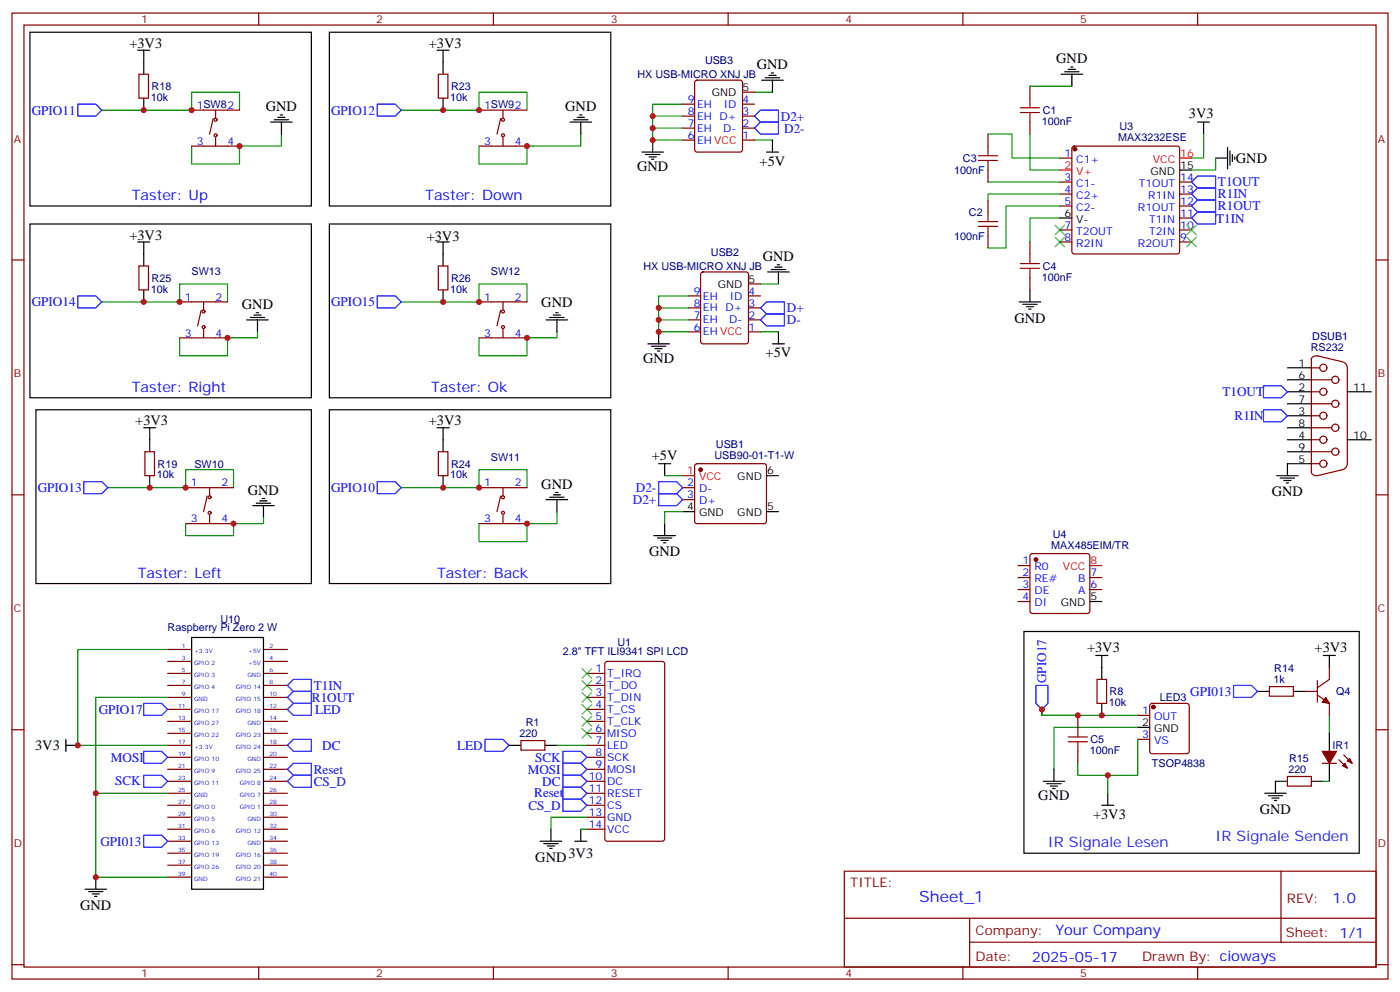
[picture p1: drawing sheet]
<svg xmlns="http://www.w3.org/2000/svg" width="412mm" height="292mm" viewBox="0 0 412 292" stroke-linecap="round" stroke-linejoin="round" font-family="sans-serif">
<g fill="none" stroke="#870000" stroke-width=".35">
<path d="M3.5 3.8h405.4v284.4h-405.4zM7.1 7.4h398.2v277.3h-398.2zM76.2 3.8v3.6M145.3 3.8v3.6M214.5 3.8v3.6M283.6 3.8v3.6M352.8 3.8v3.6M40.9 21.8h2.8v7.1h-2.8zM56.4 32.4h14.2M62.8 34.9l-1.1 4.6M63.5 32.4v2.5M129.1 21.8h2.8v7.1h-2.8z"/>
<path d="M141.1 32.4h14.1M147.5 34.9l-1.1 4.6M148.2 32.4v2.5M201.1 30.7h3.5M201.1 34.2h3.5M201.1 37.7h3.5M204.8 23.8l.5-.2h12.7l.7 .4v20.1l-.4 .6-13 .1-.6-.5-.1-20zM218.7 30.7h3.5M218.7 34.2h3.5M218.7 37.7h3.5M218.7 27.1h3.5M291 39.5v3.5"/>
<path d="M303.4 25.4v3.5M303.4 35.9v3.6M56.4 43h14.2M63.5 40.5v2.5M141.1 43h14.1M148.2 40.5v2.5M201.1 41.2h3.5M218.7 41.2h3.5M291 50.1v3.5M291 58.9v3.5M312.2 46.5h3.5M312.2 53.6h3.5"/>
<path d="M312.2 57.1h3.5M316 43.2l.4-.2h30.4l.5 .2 .2 .5v30.3l-.2 .5-.5 .3h-30.4l-.5-.3-.2-.5v-30.3zM347.5 53.6h3.5M347.5 57.1h3.5M3.5 76.5h3.6M40.9 78.3h2.8v7h-2.8zM129.1 78.3h2.8v7h-2.8zM291 69.5v3.5M303.4 71.2v3.6M312.2 60.6h3.5M312.2 67.7h3.5M312.2 71.2h3.5"/>
<path d="M347.5 60.6h3.5M347.5 67.7h3.5M347.5 71.2h3.5M347.5 64.2h3.5M405.3 76.5h3.6M52.9 99.4h14.1M52.9 88.9h14.1M59.3 91.3l-1.1 4.6M60 88.9v2.4M60 97v2.4M141.1 99.4h14.1M141.1 88.9h14.1"/>
<path d="M147.5 91.3l-1.1 4.6M148.2 88.9v2.4M148.2 97v2.4M202.8 87.1h3.6M202.8 90.6h3.6M202.8 94.2h3.6M202.8 97.7h3.6M206.6 80.3l.5-.3h12.7l.6 .5 .1 20-.5 .7h-12.9l-.7-.5v-19.9zM220.5 87.1h3.5M220.5 90.6h3.5M220.5 94.2h3.5M220.5 97.7h3.5"/>
<path d="M220.5 83.6h3.5M303.4 81.8v3.5M386.3 105.8v33.2M386.3 118.9h6M386.3 111.8h6M386.3 108.3h2.5M386.3 115.3h2.5M388.1 104.7l7.4 1.8M388.2 104.8a1.32 1.32 0 0 0-1.9 1.1M395.6 106.6a1.77 1.77 0 0 1 1.3 1.7v28.2a1.76 1.76 0 0 1-1.3 1.7M42.7 133h2.8v7h-2.8zM129.1 133h2.8v7h-2.8z"/>
<path d="M204.8 136.7l.5-.2h19.8l.5 .2 .2 .5v16.2l-.3 .5-.4 .2h-19.8l-.5-.2-.2-.5v-16.2zM386.3 133h6M386.3 125.9h6M386.3 136.5h2.5M386.3 129.4h2.5M386.3 122.4h2.5M386.3 138.8a1.4 1.4 0 0 0 1.9 1.1M395.5 138.3l-7.4 1.7M3.5 145.7h3.6M54.7 143.5h14.1M54.7 154.1h14.1M61 146l-1 4.6"/>
<path d="M61.7 143.5v2.5M61.7 151.7v2.4M141.1 143.5h14.1M141.1 154.1h14.1M147.5 146l-1.1 4.6M148.2 143.5v2.5M148.2 151.7v2.4M201.1 143.5h3.5M201.1 147.1h3.5M405.3 145.7h3.6M299.9 170h3.5M299.9 173.5h3.5"/>
<path d="M299.9 177.1h3.5M299.9 166.5h3.5M303.6 163.2l.5-.3h16.2l.5 .3 .2 .5v16.2l-.2 .5-.5 .2h-16.2l-.5-.2-.2-.5v-16.2zM321 170h3.6M321 173.5h3.6M49.4 191.2h7M49.4 194.7h7M49.4 198.2h7M77.6 191.2h7.1M77.6 194.7h7.1M77.6 198.2h7.1M172.9 198.2h5.3"/>
<path d="M178.4 194.9l.5-.2h16.2l.6 .4 .1 51.8-.5 .7h-16.4l-.7-.4v-51.8zM323.1 200h2.9v7h-2.9zM391.6 196.5v3.5l-3.5 2.5M3.5 214.8h3.6M49.4 201.8h7M49.4 205.3h7M49.4 208.8h7M49.4 212.3h7M49.4 215.9h7M49.4 219.4h7M77.6 201.8h7.1M77.6 205.3h7.1"/>
<path d="M77.6 208.8h7.1M77.6 212.3h7.1M77.6 215.9h7.1M77.6 219.4h7.1M153.5 218h7v2.8h-7zM172.9 201.8h5.3M172.9 205.3h5.3M172.9 208.8h5.3M172.9 212.3h5.3M172.9 215.9h5.3M172.9 219.4h5.3M317.5 210.6v3.5"/>
<path d="M335.1 210.6h3.6M335.1 217.6h3.6M338.9 207.3l.5-.3h10.2l.5 .3 .2 .5v13.4l-.2 .5-.5 .2h-10.2l-.5-.3-.2-.4v-13.4zM373.9 202.1h7.1v2.8h-7.1zM384.5 203.5h3.6M388.1 204.6l3.5 2.4v3.6M388.1 200.3v6.4M405.3 214.8h3.6M49.4 222.9h7M49.4 226.4h7M49.4 230h7M49.4 233.5h7"/>
<path d="M49.4 237h7M77.6 222.9h7.1M77.6 226.4h7.1M77.6 230h7.1M77.6 233.5h7.1M77.6 237h7.1M172.9 222.9h5.3M172.9 226.4h5.3M172.9 230h5.3M172.9 233.5h5.3M172.9 237h5.3M317.5 221.2v3.5"/>
<path d="M379.2 228.6h7.1v2.8h-7.1zM389.5 224.7h4.2M394.4 223.6l2.5 2.5M395.8 222.2l2.5 2.5M49.4 240.6h7M49.4 244.1h7M49.4 247.6h7M49.4 251.1h7M49.4 254.7h7M49.4 258.2h7M77.6 240.6h7.1M77.6 244.1h7.1"/>
<path d="M77.6 247.6h7.1M77.6 251.1h7.1M77.6 254.7h7.1M77.6 258.2h7.1M172.9 240.6h5.3M172.9 244.1h5.3M248.7 256.4h156.6v28.3h-156.6zM377.3 256.5v20.8M248.7 270.3h156.5M285.6 277.3h119.6M285.6 270.3v14.1M3.5 284h3.6"/>
<path d="M76.2 284.7v3.5M145.3 284.7v3.5M214.5 284.7v3.5M283.6 284.7v3.5M352.8 284.7v3.5M405.3 284h3.6"/>
<circle cx="63.5" cy="39.8" r=".44"/>
<circle cx="63.5" cy="35.2" r=".44"/>
<circle cx="148.2" cy="39.8" r=".44"/>
<circle cx="148.2" cy="35.2" r=".44"/>
<circle cx="60" cy="96.3" r=".44"/>
<circle cx="60" cy="91.7" r=".44"/>
<circle cx="148.2" cy="91.7" r=".44"/>
<circle cx="148.2" cy="96.3" r=".44"/>
<circle cx="389.8" cy="108.3" r="1.06"/>
<circle cx="389.8" cy="115.3" r="1.06"/>
<circle cx="393.3" cy="111.8" r="1.06"/>
<circle cx="393.3" cy="118.9" r="1.06"/>
<circle cx="389.8" cy="136.5" r="1.06"/>
<circle cx="389.8" cy="122.4" r="1.06"/>
<circle cx="389.8" cy="129.4" r="1.06"/>
<circle cx="393.3" cy="125.9" r="1.06"/>
<circle cx="393.3" cy="133" r="1.06"/>
<circle cx="61.7" cy="151" r=".44"/>
<circle cx="61.7" cy="146.4" r=".44"/>
<circle cx="148.2" cy="146.4" r=".44"/>
<circle cx="148.2" cy="151" r=".44"/>
</g>
<g fill="#870000" stroke="#870000" stroke-width=".35">
<path d="M390.5 205.3l1.1 1.7-2.1-.3z"/>
<path d="M389.5 221.2h4.2l-2.1 3.5z"/>
<path d="M395.5 225.4l.7-.7 .7 1.4z"/>
<path d="M396.9 224l.7-.7 .7 1.4z"/>
<circle cx="206.4" cy="138.3" r=".53"/>
<circle cx="316.6" cy="43.9" r=".53"/>
<circle cx="305.2" cy="164.7" r=".53"/>
<circle cx="339.7" cy="208.1" r=".53"/>
</g>
<path d="M312.2 50.1h3.5M347.5 46.5h3.5M201.1 140h3.5M321 166.5h3.6" fill="none" stroke="#f00" stroke-width=".35"/>
<g fill="none" stroke="#000" stroke-width=".35">
<path d="M8.8 9.5h82.9v51.1h-82.9zM40.6 14.8h3.5M42.3 14.8v7M97 9.5h82.9v51.1h-82.9zM128.8 14.8h3.5M130.5 14.8v7M315.4 19.7h.7M42.3 28.9v3.5M79.7 35.9h6.4M80.8 35.2h4.2M81.8 34.5h2.2M82.5 33.8h.8"/>
<path d="M82.9 35.9v3.6M130.5 28.9v3.5M167.9 35.9h6.4M169 35.2h4.2M170 34.5h2.2M170.7 33.8h.7M171.1 35.9v3.6M224.4 23.6h6.3M225.4 22.9h4.3M226.5 22.2h2.1M227.2 21.5h.7M227.5 23.6v3.5"/>
<path d="M312.6 21.8h6.3M313.6 21.1h4.3M314.7 20.4h2.1M315.7 21.8v3.6M352.8 35.9h3.5M354.5 35.9v3.6M189.1 44.8h6.3M190.1 45.5h4.3M191.2 46.2h2.1M191.9 46.9h.7M192.3 41.2v3.6M225.8 44.8h3.5"/>
<path d="M227.5 41.2v3.6M347.5 50.1h3.5M358.1 46.5h3.5M361.6 43.4v6.3M362.3 44.4v4.2M363 45.5v2.1M363.7 46.2v.7M8.8 65.9h82.9v51.2h-82.9zM40.6 71.2h3.5M42.3 71.2v7.1M97 65.9h82.9v51.2h-82.9zM128.8 71.2h3.5"/>
<path d="M130.5 71.2v7.1M227.2 79.3h4.2M228.2 78.6h2.2M229 77.9h.7M312.2 64.2h3.5M42.3 85.3v3.6M72.7 94.2h6.3M73.7 93.5h4.3M74.8 92.7h2.1M75.5 92h.7M75.8 94.2v3.5M130.5 85.3v3.6"/>
<path d="M160.9 94.2h6.3M161.9 93.5h4.3M163 92.7h2.1M163.7 92h.7M164 94.2v3.5M194 97.7v3.5M226.1 80h6.4M229.3 80v3.6M229.3 97.7v3.5M300.2 88.9h6.4M301.3 89.6h4.2M302.3 90.3h2.1"/>
<path d="M303 91h.7M303.4 85.3v3.6M190.9 101.2h6.3M191.9 101.9h4.2M193 102.6h2.1M193.7 103.3h.7M227.5 101.2h3.6M379.2 115.3h7.1M379.2 118.9h7.1M379.2 111.8h7.1M379.2 108.3h7.1M396.9 115.3h7"/>
<path d="M10.6 120.6h81.1v51.2h-81.1zM42.3 125.9h3.6M44.1 125.9v7.1M97 120.6h82.9v51.2h-82.9zM128.8 125.9h3.5M130.5 125.9v7.1M194 136.5h3.6M195.8 136.5v3.5M379.2 129.4h7.1M379.2 133h7.1M379.2 125.9h7.1M379.2 122.4h7.1"/>
<path d="M386.3 136.5h-7.1v3.5M396.9 129.4h7M44.1 140v3.5M74.4 148.8h6.4M75.5 148.1h4.2M76.6 147.4h2.1M77.3 146.7h.7M77.6 148.8v3.6M130.5 140v3.5M160.9 147.1h6.3M161.9 146.4h4.3M163 145.7h2.1"/>
<path d="M163.7 145h.7M164 147.1v3.5M192.6 157.7h6.4M193.7 158.4h4.2M194.7 159.1h2.1M195.4 159.8h.7M195.8 154.1v3.6M201.1 150.6h3.5M225.8 150.6h3.5M225.8 140h3.5M376.1 140h6.3M377.1 140.7h4.3"/>
<path d="M378.2 141.4h2.1M378.9 142.1h.7M321 177.1h3.6M56.4 187.6h21.2v74.1h-21.2zM301.6 185.9h98.8v65.2h-98.8zM322.8 192.9h3.5M324.6 192.9v7.1M389.8 192.9h3.5M391.6 192.9v3.6M19.4 219.4h3.5M19.4 217.6v3.6M149.9 219.4h3.6"/>
<path d="M160.5 219.4h3.5M324.6 207v3.6M335.1 214.1h3.6M370.4 203.5h3.5M381 203.5h3.5M391.6 215.9v5.3M307.3 230h6.3M308.3 230.7h4.3M309.4 231.4h2.1M310.1 232.1h.7M310.4 226.4v3.6M324.6 237h3.5"/>
<path d="M326.3 233.5v3.5M372.5 233.5h6.4M373.6 234.2h4.2M374.6 234.9h2.2M375.4 235.6h.7M379.2 230h-3.5v3.5M386.3 230h3.5M391.6 224.7v5.3M28.2 258.2v3.5M159.1 247.6h6.4M160.2 248.3h4.2M161.2 249h2.1"/>
<path d="M161.9 249.7h.7M162.3 244.1v3.5M169.3 247.6h3.6M171.1 244.1v3.5M25 261.7h6.4M26.1 262.4h4.2M27.2 263.1h2.1M27.9 263.8h.7"/>
</g>
<g fill="none" stroke="#008700" stroke-width=".35">
<path d="M30 32.4h26.4v-5.3h14.2v5.3M82.9 39.5v3.5h-12.3v5.3h-14.2v-5.3M118.2 32.4h22.9v-5.3h14.1v5.3M171.1 39.5v3.5h-15.9v5.3h-14.1v-5.3M192.3 34.2h8.8M192.3 37.7h8.8M201.1 30.7h-8.8v10.5h8.8M222.2 27.1h5.3M291 39.5h7.1v7h14.1M303.4 39.5v10.6h8.8M303.4 25.4h12.3M354.5 39.5v7h-3.5"/>
<path d="M222.2 41.2h5.3M291 53.6h21.2M312.2 57.1h-21.2v1.8M358.1 46.5v3.6h-7.1M312.2 60.6h-15.9v12.4h-5.3M312.2 64.2h-8.8v7M30 88.9h22.9v-5.3h14.1v5.3M75.8 97.7v1.7h-8.8v5.3h-14.1v-5.3M118.2 88.9h22.9v-5.3h14.1v5.3M164 97.7v1.7h-8.8v5.3h-14.1v-5.3M194 94.2h8.8M194 90.6h8.8"/>
<path d="M202.8 87.1h-8.8v10.6h8.8M224 97.7h5.3M224 83.6h5.3M31.7 143.5h23v-5.2h14.1v5.2M77.6 152.4v1.7h-8.8v3.6h-14.1v-3.6M118.2 143.5h22.9v-5.2h14.1v5.2M164 150.6v3.5h-8.8v5.3h-14.1v-5.3M195.8 140h5.3M201.1 150.6h-5.3v3.5M49.4 191.2h-26.5v28.2h26.5M49.4 205.3h-21.2v28.2M164 219.4h8.9"/>
<path d="M317.5 210.6h-10.6v-1.8v1.8h28.2M335.1 214.1h-24.7v12.3M335.1 217.6v10.6h-8.8v5.3M391.6 210.6v5.3M49.4 233.5h-21.2v24.7h21.2M317.5 224.7v3.5h8.8M389.8 230h1.8M171.1 244.1h1.8M172.9 240.6h-10.6v3.5"/>
</g>
<g fill="none" stroke="#00f" stroke-width=".35">
<path d="M22.9 30.7h5.3l1.8 1.7-1.8 1.8h-5.3zM111.1 30.7h5.3l1.8 1.7-1.8 1.8h-5.3zM222.2 37.7l1.8-1.8h5.3v3.6h-5.3zM222.2 34.2l1.8-1.8h5.3v3.5h-5.3zM351 57.1l1.8-1.7h5.3v3.5h-5.3zM351 53.6l1.8-1.8h5.3v3.6h-5.3zM351 64.2l1.8-1.8h5.3v3.5h-5.3zM351 60.6l1.8-1.7h5.3v3.5h-5.3zM22.9 87.1h5.3l1.8 1.8-1.8 1.7h-5.3zM111.1 87.1h5.3l1.8 1.8-1.8 1.7h-5.3zM224 90.6l1.8-1.7h5.3v3.5h-5.3zM224 94.2l1.8-1.8h5.3v3.5h-5.3z"/>
<path d="M372.2 113.6h5.3l1.7 1.7-1.7 1.8h-5.3zM372.2 120.6h5.3l1.7 1.8-1.7 1.7h-5.3zM24.7 141.8h5.3l1.7 1.7-1.7 1.8h-5.3zM111.1 141.8h5.3l1.8 1.7-1.8 1.8h-5.3zM194 145.3h5.3l1.8 1.8-1.8 1.7h-5.3zM194 141.8h5.3l1.8 1.7-1.8 1.8h-5.3zM42.3 207h5.3l1.8 1.8-1.8 1.8h-5.3zM84.7 208.8l1.7-1.8h5.3v3.6h-5.3zM84.7 201.8l1.7-1.8h5.3v3.5h-5.3zM84.7 205.3l1.7-1.8h5.3v3.5h-5.3zM86.4 217.6h5.3v3.6h-5.3l-1.7-1.8zM142.9 217.6h5.3l1.7 1.8-1.7 1.8h-5.3z"/>
<path d="M305.2 201.8h3.5v5.2l-1.8 1.8-1.7-1.8zM363.4 201.8h5.3l1.7 1.7-1.7 1.8h-5.3zM42.3 221.2h5.3l1.8 1.7-1.8 1.8h-5.3zM42.3 228.2h5.3l1.8 1.8-1.8 1.7h-5.3zM84.7 230l1.7-1.8h5.3v3.5h-5.3zM84.7 226.4l1.7-1.7h5.3v3.5h-5.3zM165.8 235.3h5.3l1.8 1.7-1.8 1.8h-5.3zM165.8 231.7h5.3l1.8 1.8-1.8 1.8h-5.3zM165.8 228.2h5.3l1.8 1.8-1.8 1.7h-5.3zM165.8 224.7h5.3l1.8 1.7-1.8 1.8h-5.3zM165.8 221.2h5.3l1.8 1.7-1.8 1.8h-5.3zM42.3 245.9h5.3l1.8 1.7-1.8 1.8h-5.3z"/>
</g>
<g fill="none" stroke="#a10000" stroke-width=".35">
<path d="M300.6 31.7h5.6M300.6 33.1h5.6M303.4 28.9v2.8M303.4 33.1v2.8M288.2 45.8h5.7M288.2 47.2h5.7M291 43v2.8M291 47.2v2.9M288.2 65.2h5.7M288.2 66.6h5.7M291 62.4v2.8M291 66.6v2.9"/>
<path d="M300.6 77.6h5.6M300.6 79h5.6M303.4 74.8v2.8M303.4 79v2.8M314.7 216.9h5.6M314.7 218.3h5.6M317.5 214.1v2.8M317.5 218.3v2.9"/>
</g>
<g fill="none" stroke="#3c3" stroke-width=".35">
<path d="M310.8 66.3l2.8 2.8M310.8 69.8l2.8 2.8M313.6 66.3l-2.8 2.8M313.6 69.8l-2.8 2.8M349.6 66.3l2.8 2.8M349.6 69.8l2.8 2.8M352.4 66.3l-2.8 2.8M352.4 69.8l-2.8 2.8M171.4 196.8l2.9 2.8M174.3 196.8l-2.9 2.8M171.4 214.5l2.9 2.8M171.4 210.9l2.9 2.8"/>
<path d="M171.4 207.4l2.9 2.8M171.4 203.9l2.9 2.8M171.4 200.3l2.9 2.9M174.3 214.5l-2.9 2.8M174.3 210.9l-2.9 2.8M174.3 207.4l-2.9 2.8M174.3 203.9l-2.9 2.8M174.3 200.3l-2.9 2.9"/>
</g>
<g fill="#c00">
<circle cx="42.3" cy="32.4" r=".88"/>
<circle cx="44.1" cy="143.5" r=".88"/>
<circle cx="130.5" cy="32.4" r=".88"/>
<circle cx="130.5" cy="143.5" r=".88"/>
<circle cx="42.3" cy="88.9" r=".88"/>
<circle cx="130.5" cy="88.9" r=".88"/>
<circle cx="70.6" cy="43" r=".88"/>
<circle cx="56.4" cy="32.4" r=".88"/>
<circle cx="141.1" cy="32.4" r=".88"/>
<circle cx="155.2" cy="43" r=".88"/>
<circle cx="54.7" cy="143.5" r=".88"/>
<circle cx="68.8" cy="154.1" r=".88"/>
<circle cx="141.1" cy="143.5" r=".88"/>
<circle cx="155.2" cy="154.1" r=".88"/>
<circle cx="141.1" cy="88.9" r=".88"/>
<circle cx="155.2" cy="99.4" r=".88"/>
<circle cx="52.9" cy="88.9" r=".88"/>
<circle cx="67" cy="99.4" r=".88"/>
<circle cx="28.2" cy="233.5" r=".88"/>
<circle cx="22.9" cy="219.4" r=".88"/>
<circle cx="194" cy="97.7" r=".88"/>
<circle cx="194" cy="94.2" r=".88"/>
<circle cx="194" cy="90.6" r=".88"/>
<circle cx="192.3" cy="34.2" r=".88"/>
<circle cx="192.3" cy="37.7" r=".88"/>
<circle cx="192.3" cy="41.2" r=".88"/>
<circle cx="306.9" cy="208.8" r=".88"/>
<circle cx="324.6" cy="210.6" r=".88"/>
<circle cx="317.5" cy="210.6" r=".88"/>
<circle cx="326.3" cy="228.2" r=".88"/>
<circle cx="28.2" cy="258.2" r=".88"/>
</g>
<text font-size="4.6" fill="#00f" x="270.8" y="265.5">Sheet_1</text>
<g font-size="4.2">
<text x="38.1" y="14.1">+3V3</text>
<text x="126.3" y="14.1">+3V3</text>
<text x="223" y="20.4">GND</text>
<text x="311.1" y="18.6">GND</text>
<text x="78.3" y="32.7">GND</text>
<text x="166.5" y="32.7">GND</text>
<text x="350.2" y="34.8">3V3</text>
<text x="364.1" y="47.9">GND</text>
<text x="187.7" y="50.4">GND</text>
<text x="223.8" y="48.8">+5V</text>
<text x="38.1" y="70.5">+3V3</text>
<text x="125.7" y="70.9">+3V3</text>
<text x="224.7" y="76.8">GND</text>
<text x="71.3" y="90.9">GND</text>
<text x="159.5" y="90.3">GND</text>
<text x="298.8" y="95">GND</text>
<text x="189.4" y="106.9">GND</text>
<text x="225.5" y="105.2">+5V</text>
<text x="39.9" y="125.2">+3V3</text>
<text x="126.3" y="125.2">+3V3</text>
<text x="192" y="135.3">+5V</text>
<text x="159.5" y="143.8">GND</text>
<text x="73" y="145.6">GND</text>
<text x="374.6" y="146.1">GND</text>
<text x="191.2" y="163.7">GND</text>
<text x="320.2" y="191.8">+3V3</text>
<text x="387.2" y="191.8">+3V3</text>
<text x="10.3" y="220.8">3V3</text>
<text x="305.9" y="235.6">GND</text>
<text x="371.1" y="239.6">GND</text>
<text x="322" y="241">+3V3</text>
<text x="157.7" y="253.7">GND</text>
<text x="167.5" y="252.6">3V3</text>
<text x="23.6" y="267.9">GND</text>
</g>
<g font-size="4.2" fill="#00f">
<text x="38.8" y="58.9">Taster: Up</text>
<text x="125.2" y="58.9">Taster: Down</text>
<text x="38.8" y="115.3">Taster: Right</text>
<text x="127" y="115.3">Taster: Ok</text>
<text x="40.6" y="170">Taster: Left</text>
<text x="128.8" y="170">Taster: Back</text>
<text x="392.5" y="265.7">1.0</text>
<text x="310.9" y="275.3">Your Company</text>
<text x="304" y="283.1">2025-05-17</text>
</g>
<g font-size="4.2" fill="#03f">
<text x="308.7" y="249.4">IR Signale Lesen</text>
<text x="358.1" y="247.6">IR Signale Senden</text>
</g>
<g font-size="3.9" fill="#00f">
<text x="9.3" y="33.7">GPIO11</text>
<text x="97.5" y="33.7">GPIO12</text>
<text x="230" y="35.7">D2+</text>
<text x="231" y="39.3">D2-</text>
<text x="358.8" y="58.4">R1IN</text>
<text x="358.8" y="54.9">T1OUT</text>
<text x="358.2" y="65.5">T1IN</text>
<text x="358.8" y="61.9">R1OUT</text>
<text x="9.3" y="90.2">GPIO14</text>
<text x="97.5" y="90.2">GPIO15</text>
<text x="231.8" y="91.9">D+</text>
<text x="231.8" y="95.4">D-</text>
<text x="360.1" y="116.5">T1OUT</text>
<text x="363.7" y="123.6">R1IN</text>
<text x="11.1" y="144.9">GPIO13</text>
<text x="97.5" y="144.8">GPIO10</text>
<text x="186.4" y="148.4">D2+</text>
<text x="187.3" y="144.8">D2-</text>
<text x="92.4" y="203">T1IN</text>
<text x="308.2" y="201.1" transform="rotate(-90 308.2 201.1)">GPIO17</text>
<text x="91.9" y="206.6">R1OUT</text>
<text x="350.6" y="204.8">GPI013</text>
<text x="29.1" y="210.2">GPIO17</text>
<text x="92.9" y="210.2">LED</text>
<text x="94.9" y="220.8">DC</text>
<text x="134.6" y="220.7">LED</text>
<text x="32.7" y="224.2">MOSI</text>
<text x="92.4" y="227.7">Reset</text>
<text x="155.4" y="227.7">MOSI</text>
<text x="157.6" y="224.2">SCK</text>
<text x="33.9" y="231.2">SCK</text>
<text x="92.4" y="231.3">CS_D</text>
<text x="159.7" y="231.3">DC</text>
<text x="155.7" y="238.3">CS_D</text>
<text x="157.4" y="234.7">Reset</text>
<text x="29.6" y="248.9">GPI013</text>
</g>
<g font-size="3.9" fill="#800">
<text x="250.5" y="261">TITLE:</text>
<text x="379.1" y="265.7">REV:</text>
<text x="287.4" y="275.2">Company:</text>
<text x="378.7" y="275.8">Sheet: 1/1</text>
<text x="287.4" y="282.9">Date:</text>
<text x="336.4" y="283">Drawn By: cioways</text>
</g>
<g font-size="3.2" fill="#800">
<text x="41.6" y="6.8">1</text>
<text x="110.8" y="6.8">2</text>
<text x="179.9" y="6.8">3</text>
<text x="249.1" y="6.8">4</text>
<text x="318.2" y="6.8">5</text>
<text x="4.1" y="41.9">A</text>
<text x="405.9" y="41.9">A</text>
<text x="4.1" y="111.1">B</text>
<text x="405.9" y="111.1">B</text>
<text x="4.1" y="180.2">C</text>
<text x="405.9" y="180.2">C</text>
<text x="4.1" y="249.4">D</text>
<text x="405.9" y="249.4">D</text>
<text x="41.6" y="287.7">1</text>
<text x="110.8" y="287.7">2</text>
<text x="179.9" y="287.7">3</text>
<text x="249.1" y="287.7">4</text>
<text x="318.2" y="287.7">5</text>
</g>
<g font-size="3.2" fill="#000080">
<text x="187.8" y="23">HX USB-MICRO XNJ JB</text>
<text x="207.7" y="18.9">USB3</text>
<text x="44.4" y="29.7">10k</text>
<text x="44.7" y="26.5">R18</text>
<text x="132.6" y="29.7">10k</text>
<text x="132.9" y="26.5">R23</text>
<text x="307.2" y="33.6">C1</text>
<text x="306.9" y="36.8">100nF</text>
<text x="329.4" y="41.6">MAX3232ESE</text>
<text x="329.8" y="38.3">U3</text>
<text x="283.6" y="47.7">C3</text>
<text x="281.1" y="51.2">100nF</text>
<text x="285.4" y="63.6">C2</text>
<text x="281.1" y="70.6">100nF</text>
<text x="209.4" y="75.4">USB2</text>
<text x="44.7" y="83">R25</text>
<text x="56.4" y="80.9">SW13</text>
<text x="132.9" y="83">R26</text>
<text x="144.6" y="80.9">SW12</text>
<text x="189.6" y="79.4">HX USB-MICRO XNJ JB</text>
<text x="306.9" y="82.6">100nF</text>
<text x="307.2" y="79.5">C4</text>
<text x="44.4" y="86.1">10k</text>
<text x="132.6" y="86.1">10k</text>
<text x="386.5" y="100.1">DSUB1</text>
<text x="386.1" y="103.4">RS232</text>
<text x="210.9" y="131.8">USB1</text>
<text x="46.4" y="137.6">R19</text>
<text x="57.3" y="137.7">SW10</text>
<text x="132.9" y="137.6">R24</text>
<text x="144.6" y="135.6">SW11</text>
<text x="210.5" y="135.1">USB90-01-T1-W</text>
<text x="46.2" y="140.8">10k</text>
<text x="132.6" y="140.8">10k</text>
<text x="309.7" y="161.6">MAX485EIM/TR</text>
<text x="310.1" y="158.3">U4</text>
<text x="49.4" y="185.9">Raspberry Pi Zero 2 W</text>
<text x="64.9" y="183.3">U10</text>
<text x="181.9" y="190">U1</text>
<text x="165.8" y="192.9">2.8&quot; TFT ILI9341 SPI LCD</text>
<text x="375.4" y="197.9">R14</text>
<text x="375.1" y="201">1k</text>
<text x="326.7" y="207.8">10k</text>
<text x="326.8" y="204.7">R8</text>
<text x="341.6" y="206.4">LED3</text>
<text x="393.6" y="204.7">Q4</text>
<text x="154.9" y="213.7">R1</text>
<text x="153" y="217">220</text>
<text x="321" y="222">100nF</text>
<text x="321.2" y="218.8">C5</text>
<text x="392.5" y="220.6">IR1</text>
<text x="339.3" y="225.8">TSOP4838</text>
<text x="379.5" y="227.5">220</text>
<text x="379.7" y="224.3">R15</text>
</g>
<g font-size="3.2">
<text x="209.7" y="28.2">GND</text>
<text x="218.7" y="26.8">5</text>
<text x="338.9" y="51.5">GND</text>
<text x="347.7" y="49.7">15</text>
<text x="313.5" y="63.8">6</text>
<text x="317" y="65.6">V-</text>
<text x="220.5" y="83.2">5</text>
<text x="211.4" y="84.6">GND</text>
<text x="382.5" y="107.9">1</text>
<text x="382.5" y="111.4">6</text>
<text x="382.5" y="118.5">7</text>
<text x="382.5" y="115">2</text>
<text x="398.6" y="115">11</text>
<text x="382.5" y="125.6">8</text>
<text x="382.5" y="122">3</text>
<text x="382.5" y="129.1">4</text>
<text x="398.6" y="129.1">10</text>
<text x="382.5" y="132.6">9</text>
<text x="382.5" y="136.1">5</text>
<text x="217.2" y="141.4">GND</text>
<text x="226" y="139.7">6</text>
<text x="202.4" y="150.2">4</text>
<text x="205.9" y="152">GND</text>
<text x="217.2" y="152">GND</text>
<text x="226" y="150.2">5</text>
<text x="312.4" y="178.5">GND</text>
<text x="321.2" y="176.7">5</text>
<text x="336.5" y="213.7">2</text>
<text x="340" y="215.5">GND</text>
</g>
<g font-size="3.2" fill="#00f">
<text x="58" y="32.1">1SW82</text>
<text x="142.6" y="32.1">1SW92</text>
<text x="202.6" y="30.3">9</text>
<text x="202.6" y="33.8">8</text>
<text x="205.3" y="31.7">EH</text>
<text x="205.3" y="35.2">EH D+</text>
<text x="213.2" y="31.7">ID</text>
<text x="218.7" y="30.3">4</text>
<text x="218.7" y="33.8">3</text>
<text x="202.6" y="37.4">7</text>
<text x="202.6" y="40.9">6</text>
<text x="205.3" y="38.8">EH</text>
<text x="213.1" y="38.8">D-</text>
<text x="218.7" y="37.4">2</text>
<text x="218.7" y="40.9">1</text>
<text x="58" y="42.7">3</text>
<text x="67" y="42.7">4</text>
<text x="142.6" y="42.7">3</text>
<text x="151.7" y="42.7">4</text>
<text x="205.3" y="42.3">EH VCC</text>
<text x="313.5" y="46.2">1</text>
<text x="317" y="47.9">C1+</text>
<text x="313.5" y="53.2">3</text>
<text x="347.7" y="53.2">14</text>
<text x="313.5" y="56.8">4</text>
<text x="317" y="55">C1-</text>
<text x="317" y="58.5">C2+</text>
<text x="335.4" y="55">T1OUT</text>
<text x="338.3" y="58.5">R1IN</text>
<text x="347.7" y="56.8">13</text>
<text x="313.5" y="60.3">5</text>
<text x="317" y="62.1">C2-</text>
<text x="335.2" y="62.1">R1OUT</text>
<text x="338.5" y="65.6">T1IN</text>
<text x="347.7" y="63.8">11</text>
<text x="347.7" y="60.3">12</text>
<text x="313.5" y="67.3">7</text>
<text x="313.5" y="70.9">8</text>
<text x="317" y="69.1">T2OUT</text>
<text x="338.5" y="69.1">T2IN</text>
<text x="347.7" y="70.9">9</text>
<text x="347.7" y="67.3">10</text>
<text x="317" y="72.6">R2IN</text>
<text x="335.2" y="72.6">R2OUT</text>
<text x="54.4" y="88.5">1</text>
<text x="63.5" y="88.5">2</text>
<text x="142.6" y="88.5">1</text>
<text x="151.7" y="88.5">2</text>
<text x="204.4" y="86.7">9</text>
<text x="207.1" y="88.2">EH</text>
<text x="214.9" y="88.2">ID</text>
<text x="220.5" y="86.7">4</text>
<text x="204.4" y="90.3">8</text>
<text x="204.4" y="93.8">7</text>
<text x="207.1" y="91.7">EH D+</text>
<text x="207.1" y="95.2">EH</text>
<text x="214.8" y="95.2">D-</text>
<text x="220.5" y="90.3">3</text>
<text x="220.5" y="93.8">2</text>
<text x="54.4" y="99.1">3</text>
<text x="63.5" y="99.1">4</text>
<text x="142.6" y="99.1">3</text>
<text x="151.7" y="99.1">4</text>
<text x="204.4" y="97.3">6</text>
<text x="207.1" y="98.7">EH VCC</text>
<text x="220.5" y="97.3">1</text>
<text x="56.2" y="143.2">1</text>
<text x="65.3" y="143.2">2</text>
<text x="142.6" y="143.2">1</text>
<text x="151.7" y="143.2">2</text>
<text x="202.4" y="143.2">2</text>
<text x="202.4" y="146.7">3</text>
<text x="205.9" y="145">D-</text>
<text x="205.9" y="148.5">D+</text>
<text x="56.2" y="153.8">3</text>
<text x="65.3" y="153.8">4</text>
<text x="142.6" y="153.8">3</text>
<text x="151.7" y="153.8">4</text>
<text x="301.2" y="166.1">1</text>
<text x="304.7" y="167.9">R0</text>
<text x="301.2" y="173.2">3</text>
<text x="301.2" y="169.7">2</text>
<text x="304.7" y="171.4">RE#</text>
<text x="317.5" y="171.4">B</text>
<text x="321.2" y="169.7">7</text>
<text x="321.2" y="173.2">6</text>
<text x="301.2" y="176.7">4</text>
<text x="304.7" y="178.5">DI</text>
<text x="304.7" y="174.9">DE</text>
<text x="317.6" y="174.9">A</text>
<text x="175.4" y="197.9">1</text>
<text x="175.4" y="201.4">2</text>
<text x="178.9" y="199.3">T_IRQ</text>
<text x="178.9" y="202.8">T_DO</text>
<text x="175.4" y="204.9">3</text>
<text x="175.4" y="208.5">4</text>
<text x="178.9" y="206.3">T_DIN</text>
<text x="178.9" y="209.9">T_CS</text>
<text x="175.4" y="212">5</text>
<text x="175.4" y="215.5">6</text>
<text x="178.9" y="213.4">T_CLK</text>
<text x="336.5" y="210.2">1</text>
<text x="340" y="212">OUT</text>
<text x="175.4" y="219">7</text>
<text x="178.9" y="216.9">MISO</text>
<text x="178.9" y="220.5">LED</text>
<text x="336.5" y="217.3">3</text>
<text x="340" y="219">VS</text>
<text x="175.4" y="222.6">8</text>
<text x="175.4" y="226.1">9</text>
<text x="178.9" y="224">SCK</text>
<text x="178.9" y="227.5">MOSI</text>
<text x="173.4" y="229.6">10</text>
<text x="173.4" y="233.2">11</text>
<text x="178.9" y="231">DC</text>
<text x="173.4" y="236.7">12</text>
<text x="178.9" y="234.6">RESET</text>
<text x="178.9" y="238.1">CS</text>
<text x="173.4" y="240.2">13</text>
<text x="173.4" y="243.7">14</text>
<text x="178.9" y="241.6">GND</text>
<text x="178.9" y="245.1">VCC</text>
</g>
<g font-size="3.2" fill="#f00">
<text x="339.6" y="47.9">VCC</text>
<text x="347.7" y="46.2">16</text>
<text x="313.5" y="49.7">2</text>
<text x="317" y="51.5">V+</text>
<text x="202.4" y="139.7">1</text>
<text x="205.9" y="141.4">VCC</text>
<text x="313.1" y="167.9">VCC</text>
<text x="321.2" y="166.1">8</text>
</g>
<g font-size="1.8" fill="#00f">
<text x="53.6" y="190.8">1</text>
<text x="79.4" y="190.8">2</text>
<text x="53.6" y="194.3">3</text>
<text x="53.6" y="197.9">5</text>
<text x="57.1" y="192.2">+3.3V</text>
<text x="57.1" y="195.8">GPIO 2</text>
<text x="73.1" y="192.2">+5V</text>
<text x="73.1" y="195.8">+5V</text>
<text x="79.4" y="194.3">4</text>
<text x="79.4" y="197.9">6</text>
<text x="53.6" y="201.4">7</text>
<text x="57.1" y="199.3">GPIO 3</text>
<text x="57.1" y="202.8">GPIO 4</text>
<text x="69.5" y="202.8">GPIO 14</text>
<text x="72.9" y="199.3">GND</text>
<text x="79.4" y="201.4">8</text>
<text x="52.4" y="208.5">11</text>
<text x="53.6" y="204.9">9</text>
<text x="57.1" y="206.3">GND</text>
<text x="57.1" y="209.9">GPIO 17</text>
<text x="69.5" y="206.3">GPIO 15</text>
<text x="69.5" y="209.9">GPIO 18</text>
<text x="79.4" y="204.9">10</text>
<text x="79.4" y="208.5">12</text>
<text x="52.4" y="212">13</text>
<text x="52.4" y="215.5">15</text>
<text x="57.1" y="213.4">GPIO 27</text>
<text x="72.9" y="213.4">GND</text>
<text x="79.4" y="212">14</text>
<text x="79.4" y="215.5">16</text>
<text x="52.4" y="219">17</text>
<text x="57.1" y="216.9">GPIO 22</text>
<text x="57.1" y="220.5">+3.3V</text>
<text x="69.5" y="216.9">GPIO 23</text>
<text x="69.5" y="220.5">GPIO 24</text>
<text x="79.4" y="219">18</text>
<text x="52.4" y="222.6">19</text>
<text x="52.4" y="226.1">21</text>
<text x="57.1" y="224">GPIO 10</text>
<text x="57.1" y="227.5">GPIO 9</text>
<text x="69.5" y="227.5">GPIO 25</text>
<text x="72.9" y="224">GND</text>
<text x="79.4" y="222.6">20</text>
<text x="79.4" y="226.1">22</text>
<text x="52.4" y="229.6">23</text>
<text x="52.4" y="233.2">25</text>
<text x="57.1" y="231">GPIO 11</text>
<text x="70.6" y="231">GPIO 8</text>
<text x="79.4" y="229.6">24</text>
<text x="79.4" y="233.2">26</text>
<text x="52.4" y="236.7">27</text>
<text x="57.1" y="234.6">GND</text>
<text x="57.1" y="238.1">GPIO 0</text>
<text x="70.6" y="234.6">GPIO 7</text>
<text x="70.6" y="238.1">GPIO 1</text>
<text x="79.4" y="236.7">28</text>
<text x="52.4" y="240.2">29</text>
<text x="52.4" y="243.7">31</text>
<text x="57.1" y="241.6">GPIO 5</text>
<text x="57.1" y="245.1">GPIO 6</text>
<text x="69.5" y="245.1">GPIO 12</text>
<text x="72.9" y="241.6">GND</text>
<text x="79.4" y="240.2">30</text>
<text x="79.4" y="243.7">32</text>
<text x="52.4" y="247.3">33</text>
<text x="52.4" y="250.8">35</text>
<text x="57.1" y="248.7">GPIO 13</text>
<text x="72.9" y="248.7">GND</text>
<text x="79.4" y="247.3">34</text>
<text x="79.4" y="250.8">36</text>
<text x="52.4" y="254.3">37</text>
<text x="52.4" y="257.8">39</text>
<text x="57.1" y="252.2">GPIO 19</text>
<text x="57.1" y="255.7">GPIO 26</text>
<text x="69.5" y="252.2">GPIO 16</text>
<text x="69.5" y="255.7">GPIO 20</text>
<text x="79.4" y="254.3">38</text>
<text x="79.4" y="257.8">40</text>
<text x="57.1" y="259.3">GND</text>
<text x="69.5" y="259.3">GPIO 21</text>
</g>
</svg>
